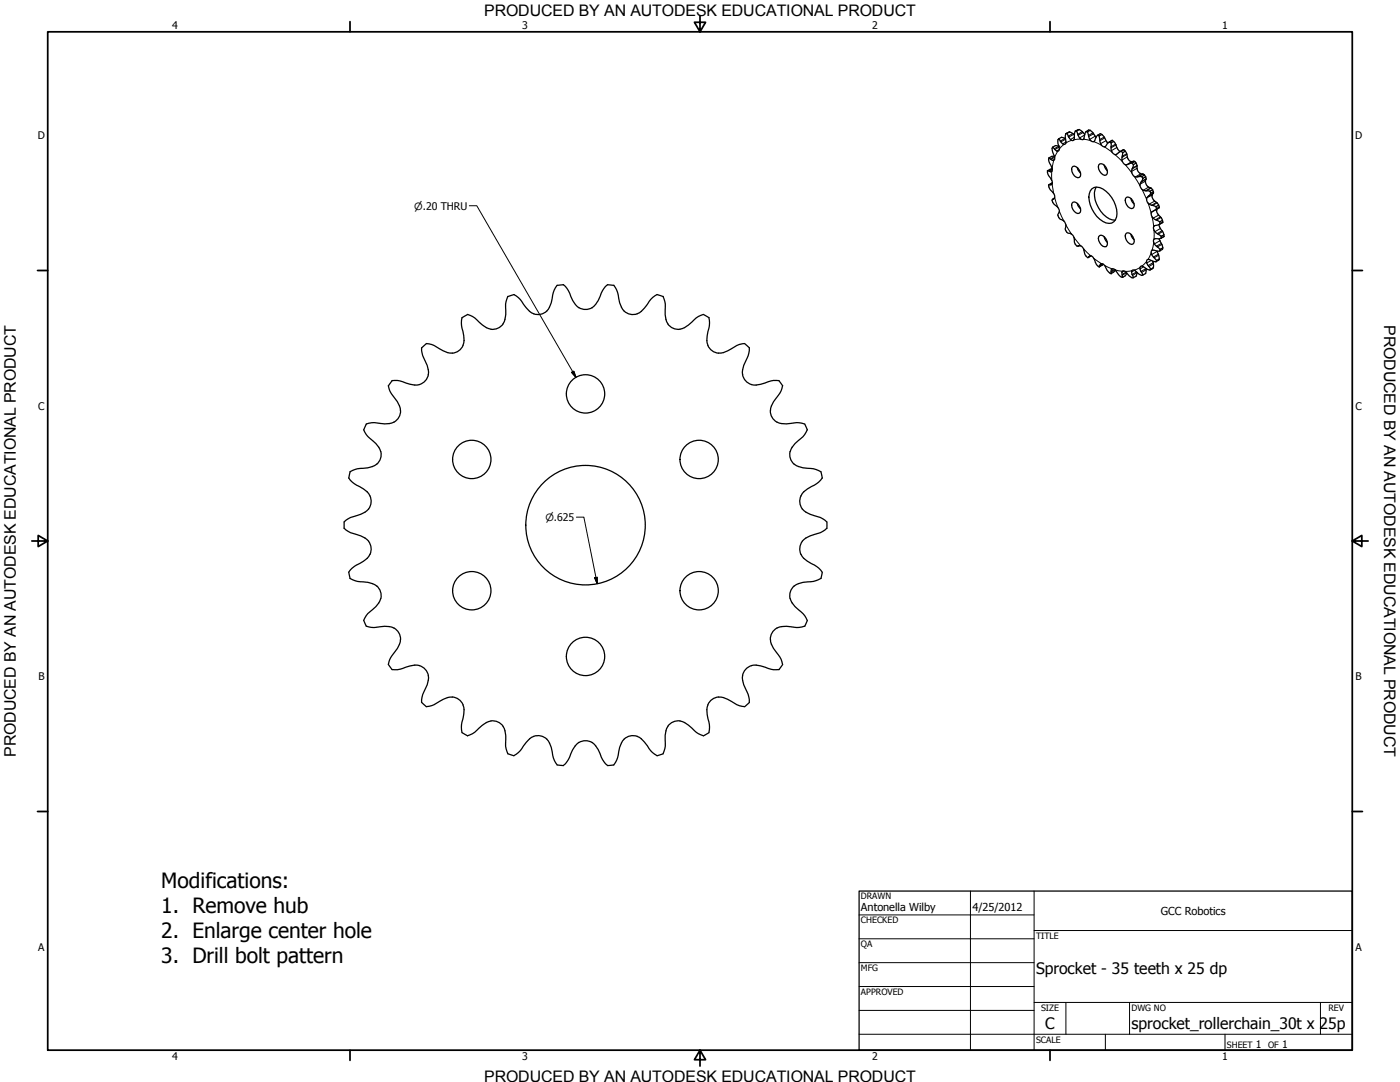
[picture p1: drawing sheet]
<svg xmlns="http://www.w3.org/2000/svg" width="559mm" height="432mm" viewBox="0 0 559 432" stroke-linecap="round" stroke-linejoin="round" font-family="sans-serif">
<!-- layer: Visible (ANSI) -->
<g fill="none" stroke="#000" stroke-width=".51">
<path d="M419.9 59.2l.9 3a1.07 1.07 0 0 1-.6 1.8l-1.5-.9 1-.7h1.1M422.3 55.8l.3 2.5a1.39 1.39 0 0 1-.4 2l-.8-.3-1.2-1.3 1.1-.6 1.3 .3M428.8 53.8l-1.9-1.2-1.5 .8v2.5a1.13 1.13 0 0 1-.8 1.8l-.8-.6-1.2-1.7 1.1-.6 1.6 .7M429.7 52.3l1.1-.6a3.5 3.5 0 0 1 2.1 2.5l-.4 1.4a1.67 1.67 0 0 1-2.2-1.6zM430.3 51.8a2.4 2.4 0 0 0-1.5 2.9 1.03 1.03 0 0 1-.7 1.4l-1.2-.9-1.1-2M434.5 51.9l-1 .6-.6 1.2M439.2 53.3a4.3 4.3 0 0 0-2.3 3 1.4 1.4 0 0 1-2.2-1.2l-.6-2.5 1-.6 1.1 1 1.3 1.7M439.6 57.9l1.3 .7M441.8 56.6l.4 .5M448.3 59.8h.3l-2.2 1.2a1.49 1.49 0 0 1-1.7 .7 1.49 1.49 0 0 1-1.1-1.6l-.1-3.1 1-.5 .5 .5a6.1 6.1 0 0 0 2.2 3.5M418.1 68.8l.2 .7a5.9 5.9 0 0 1 1.6 3.9l-1.4 .5M418.5 63.6l1.2 2.9a1.39 1.39 0 0 1-.2 2.1l-1.4-.4"/>
<path d="M418.7 74.6l.2 .6a5.7 5.7 0 0 1 2 3.6l-1 1.1M420 67.2l-.8 .4M420.1 72.9l-.1 .1M428.2 66.4a3 3 0 0 1 3 4l-.4 .4a2.92 2.92 0 0 1-2.6-4.4zM430 66.9l.2 .8 1.1 1.4M435.9 75.3a4.2 4.2 0 0 1 5.6 1 10.7 10.7 0 0 1 3.8 11.3 3.2 3.2 0 0 1-5.1 .8 11.8 11.8 0 0 1-5.4-11.1l.4-1.1zM437.5 74.7a10.1 10.1 0 0 0 2.9 10.9 6.5 6.5 0 0 0 4.7 2.3M438.5 65.8l.5-.4a2.95 2.95 0 0 1 2.5 4.4 3.1 3.1 0 0 1-3-4zM440.7 65.8l1.3 2.3M449.6 78.7a2.92 2.92 0 0 1 2.6 4.4 2.92 2.92 0 0 1-2.6-4.4zM451.4 79.2l.7 1.6 .6 .6M452.4 65.7l1.1-.6 .2 .5a3.5 3.5 0 0 0 2 3.9l1.1 .3-1.1 .7-.6-.1a2.33 2.33 0 0 1-2.9-.4 2.33 2.33 0 0 1-.1-2.9z"/>
<path d="M452.4 64.3l.5 .2-1 .6-1.2 .2a1.73 1.73 0 0 1-2 .3 1.73 1.73 0 0 1-.9-1.7l.3-2.9 1-.7 .4 .5a5.4 5.4 0 0 0 1.8 3.7h.9M456.2 71.2l1.1-.7 .2 .5a3.1 3.1 0 0 0 2.2 4.3l.4 .5a3.6 3.6 0 0 1-4.9-1.2v-1.5zM459.4 77.1l1-.6v.3a2.38 2.38 0 0 0 1.2 4l.9 1.1-1.1 .6-.6-.3a2.61 2.61 0 0 1-2.8-3.5zM420.2 80.7l.3 .5a5.3 5.3 0 0 1 2.3 3.1l-.5 1.7M422.6 86.8l.3 .4a3.1 3.1 0 0 1 2.3 4.4l.2 .4M425.8 92.7l.3 .3a2.79 2.79 0 0 1 2.7 3.5l.4 1M428.2 80.7a3 3 0 0 1 3 3.9l-.4 .5a2.92 2.92 0 0 1-2.6-4.4zM429.7 98.1l.3 .1a1.98 1.98 0 0 1 2.1 .3 1.98 1.98 0 0 1 .7 2l.7 1.7M430 81.2l.2 .8 1.1 1.4M438.5 94.4l.5-.4a2.95 2.95 0 0 1 2.5 4.4 3.1 3.1 0 0 1-3-4zM440.7 94.4l1.3 2.3M449.6 93a2.96 2.96 0 0 1 3 4l-.4 .4a2.92 2.92 0 0 1-2.6-4.4z"/>
<path d="M451.4 93.5l.7 1.6 .6 .6M462.6 83l.1-.4-2 1.4a1.63 1.63 0 0 0-1.3 1.4 1.63 1.63 0 0 0 .8 1.7l2.7 1.4 1.1-.6-.3-.6a5.7 5.7 0 0 1-2-3.5l.1-.4M464 99.5a4.9 4.9 0 0 1-4.1 .3 2.04 2.04 0 0 0 .8 3.1l.9 1 1.1-.5-.9-3.2M464.1 88.8v-.2l-2.1 1.3a1.4 1.4 0 0 0-1.7 .8 1.4 1.4 0 0 0 .7 1.8l2.5 1.8 1.1-.6-2-4M464.6 94.4a6.5 6.5 0 0 1-4 1 2.94 2.94 0 0 0 1.9 3.6l.5 .5 1.1-.6-1.4-3.6M464.6 94.4h.1M202.7 118.3l-.4 1a8.5 8.5 0 0 0-.4 4.5 8.8 8.8 0 0 1-1.1 5.4M205.1 117.6l-2.4 .7M224.9 113.6l1.4 1.5 1.1 1.9a11.2 11.2 0 0 0 3.6 5.8M224.9 113.6l-1 .1a2.47 2.47 0 0 0-2.7 2l-.6 2a8.5 8.5 0 0 1-3.5 7.3 5.3 5.3 0 0 1-7-2.1l-2.5-3.4-2.5-2M242.5 113.6l-1.5 1.5-1 1.9a11.2 11.2 0 0 1-3.7 5.8M242.5 113.6l2.5 .3"/>
<path d="M245 113.9l1.1 1.8 .7 2a11.1 11.1 0 0 0 2.3 6.4M262.3 117.5l-1.8 1.2-1.4 1.6a8.3 8.3 0 0 1-6.2 5.2l-2-.3-1.8-1.1M262.3 117.6l2.4 .7M264.7 118.3l.3 1a8.5 8.5 0 0 1 .5 4.5 6.4 6.4 0 0 0 3.2 7.2l2 .4a9.2 9.2 0 0 0 6.4-3.8l1.7-1.3 1.9-.8M434.1 102.8a1.4 1.4 0 0 1 2.5 .3l1 2.5 .5 .5M438.7 106.6l.3-.7a.72 .72 0 0 1 1-.6l.9 .6 1 2 .9 1M440.4 105.5l-.4 .3M445.2 107.8l-1.7 1.4v-.2a.99 .99 0 0 1 .1-1.5 .99 .99 0 0 1 1.5 .2l2.4 2.9M449.7 108.9l-.6 1.1-1 .7-.2-1.2a.88 .88 0 0 1 0-1.2 .88 .88 0 0 1 1.2 0l1.6 1.7 1.2 .9M453.8 108.7l-.3 1.5-1.1 .6-.7-1.8 .3-1.2a3.1 3.1 0 0 1 2.5 1.5l1.2 .6M457.3 107.1v2.1l-1.1 .5-1-1.9a.99 .99 0 0 1-.2-1 .99 .99 0 0 1 .9-.6l1.4 .9a2.04 2.04 0 0 0 2.8 .1M462.5 103.8a2.56 2.56 0 0 1-3.3 0l-1.3-.2-.3 .8 .4 1.1 1.4 1.9 1-.6-.3-2.6"/>
<path d="M168.3 138.8l.2 2.1 .7 2a10.9 10.9 0 0 1 1.7 6.6M170.2 137.1a8.9 8.9 0 0 1 5.1 2 8.1 8.1 0 0 0 5.2 1.8M170.2 137.1l-1.9 1.7M186.6 125.5l1 .4a8.7 8.7 0 0 1 3.7 2.7 6.9 6.9 0 0 0 6.8 2.6l1.8-.9 .9-1.1M186.6 125.5l-2.2 1.2-.3 2.1 .3 2.2a8.3 8.3 0 0 1-.3 8l-1.6 1.4-2 .6M231.1 122.8a5.1 5.1 0 0 0 5.3 0M280.8 125.5a3.2 3.2 0 0 1 2.3 4.4l-.1 1.1a11.2 11.2 0 0 0-.4 6.8M282.5 137.8a5.1 5.1 0 0 0 4.3 3.2M297.2 137.1a8.9 8.9 0 0 0-5.2 2 8.1 8.1 0 0 1-5.2 1.8M297.3 137.1l1.8 1.7M299.1 138.8l-.2 2.1-.7 2a10.9 10.9 0 0 0-1.8 6.6M155 153.9a12.9 12.9 0 0 0 3.6 6.4 5.4 5.4 0 0 1 .6 6.2 5.4 5.4 0 0 1-5.7 2.7l-4.2-.5a3.4 3.4 0 0 0-4.1 2.8l1 1.9 1.4 1.5a8.6 8.6 0 0 1 4.5 6.7l-.5 2-1.2 1.7"/>
<path d="M171 149.5a5.3 5.3 0 0 1-7.3 3.9l-4.1-1.4-3.1-.1-1.5 2.1M296.4 149.5a5.3 5.3 0 0 0 7.3 3.9l4-1.4 3.2-.1M310.9 151.9l1.5 2.1M312.4 153.9a12.9 12.9 0 0 1-3.7 6.4l-.8 1.7-.4 1.9M307.5 163.9a5.3 5.3 0 0 0 6.3 5.3l4.3-.5a3.4 3.4 0 0 1 4.1 2.8l-.4 1a8.3 8.3 0 0 1-3.2 3.3 8.4 8.4 0 0 0-3.2 4.4M150.4 185.2a13.1 13.1 0 0 1-7.7 1.9 3.4 3.4 0 0 0-3.5 3.7l1.4 1.6 1.7 1.2a7.9 7.9 0 0 1 5.8 5.6 5.3 5.3 0 0 1-4.1 6l-4 1.3-2.6 1.8M315.4 180.2a5.1 5.1 0 0 0 1.6 5.1M317 185.2a13.1 13.1 0 0 0 7.7 1.9 3.4 3.4 0 0 1 3.5 3.7l-1.4 1.6-1.7 1.2a7.9 7.9 0 0 0-5.8 5.6 5.3 5.3 0 0 0 4 6l4.1 1.3 2.6 1.8M137.4 210.8l1.6 1.3 2 .8a12.2 12.2 0 0 1 6.1 3.1M137.4 208.3v2.5M147.1 216a5.1 5.1 0 0 1 .6 5.3M320.3 216a5.1 5.1 0 0 0-.6 5.3"/>
<path d="M330 210.8l-1.6 1.3-2.1 .8a12.2 12.2 0 0 0-6.1 3.1M330.1 208.3v2.6M139.2 228.4a3.3 3.3 0 0 0 3.5 3.6l1.1 .2a11 11 0 0 1 6.6 1.7M147.6 221.2a13.1 13.1 0 0 1-6.2 4.9l-2.2 2.2M150.4 233.8a5.3 5.3 0 0 1-.3 8.3l-1.4 1.2a8.5 8.5 0 0 0-3.5 4.3 3.3 3.3 0 0 0 4.1 2.8l1.1-.1a8.6 8.6 0 0 1 8 1.2 5.4 5.4 0 0 1 .2 7.3l-1.9 2.5a7.6 7.6 0 0 0-1.7 3.9M315.4 238.9a12.9 12.9 0 0 0 5.1 6l1.7 2.7M317 233.8a5.1 5.1 0 0 0-1.6 5.1M319.7 221.2a13.1 13.1 0 0 0 6.2 4.9l2.3 2.2M327.7 230.8l-1.9 .9-2.2 .5a11 11 0 0 0-6.6 1.7M328.2 228.4l-.5 2.5M307.5 255.2a13 13 0 0 0 3.8 7l1.1 3M321.2 249.9l-2.1 .5-2.1-.1a8.6 8.6 0 0 0-8 1.2l-1.2 1.7-.3 2"/>
<path d="M322.2 247.6l-1 2.3M155 265.2a3.3 3.3 0 0 0 4.6 1.9l1.1-.3a8.1 8.1 0 0 1 8-.6l1.5 1.5 .8 1.9M170.9 269.6a12.9 12.9 0 0 1-2.2 7.6l-.4 3.1M180.5 278.2a13.9 13.9 0 0 0-7.3 3 3.3 3.3 0 0 1-4.9-.9M180.5 278.1a5.3 5.3 0 0 1 4.6 7l-.9 4.1a3.3 3.3 0 0 0 2.4 4.4l1-.4a8.7 8.7 0 0 0 3.7-2.7 6.9 6.9 0 0 1 6.8-2.6l1.8 .9 .9 1.1M286.8 278.1a5.1 5.1 0 0 0-4.3 3.2M286.8 278.2a13.9 13.9 0 0 1 7.3 3l3.1 .8M296.4 269.6a12.9 12.9 0 0 0 2.2 7.6l.5 3.1M312.4 265.2a3.3 3.3 0 0 1-4.7 1.9l-1.1-.3a8.1 8.1 0 0 0-7.9-.6l-1.5 1.5-.8 1.9M200.8 289.9a13.2 13.2 0 0 1 1 7.9l.9 3M231 296.3a13.9 13.9 0 0 0-4.1 6.8l-2 2.4M231.1 296.3a5.1 5.1 0 0 1 5.3 0"/>
<path d="M249.1 295a13.5 13.5 0 0 0-2.6 7.4 4.4 4.4 0 0 1-2 2.9l-.5 .1a2.39 2.39 0 0 1-3-1.4l-1-1.9a11.2 11.2 0 0 0-3.7-5.8M249.1 295a5.3 5.3 0 0 1 8.1 1.2l2.5 3.4 2.6 2M280.7 293.6l-1-.4a8.7 8.7 0 0 1-3.6-2.7 6.9 6.9 0 0 0-6.8-2.6 5.4 5.4 0 0 0-3.8 5.6v1.8a9.2 9.2 0 0 1-.8 5.5M282.6 281.3a13.5 13.5 0 0 0 .5 7.9 3.3 3.3 0 0 1-2.3 4.5M299.1 280.4l-1.9 1.6M202.7 300.8l2.4 .8M205.1 301.6l1.8-1.2 1.4-1.6a8.3 8.3 0 0 1 6.1-5.2 5.4 5.4 0 0 1 5.6 4.7l.9 4.1a3.4 3.4 0 0 0 4 3.1M264.7 300.8l-2.4 .8"/>
<circle cx="233.7" cy="157.2" r="7.7"/>
<circle cx="188.3" cy="183.4" r="7.7"/>
<circle cx="279.1" cy="183.4" r="7.7"/>
<circle cx="233.7" cy="209.6" r="23.8"/>
<circle cx="188.3" cy="235.7" r="7.7"/>
<circle cx="279.1" cy="235.7" r="7.7"/>
<circle cx="233.7" cy="262" r="7.7"/>
</g>
<circle cx="422.6" cy="58.4" r=".25" fill="#000"/>
<!-- layer: Visible Narrow (ANSI) -->
<g fill="none" stroke="#000" stroke-width=".4">
<path d="M422.6 58.4l-1.8 1M422.7 58.7l-1.6 1M422.8 59.6l-1 .7M424.6 57.7l-1.8 1.7M425 55.2l-1.8 1.1M425.3 55.6l-1.9 1M425.4 56.7l-1.2 .7M427.7 56l-2.3 1M428.2 53.3l-1.8 1.1M428.6 53.6l-2 1.1M428.8 54.7l-1.5 1M431.4 55.5l-2.7 .3"/>
<path d="M432 52.5l-1.8 1.1M432.3 52.9l-2 1.1M432.5 55.6l2.9 .5M432.9 53.9l-2 1.2M436.2 53l-1.7 1M436.5 53.4l-2 1.1M436.6 56.5l3 1.4M437.1 54.4l-2.1 1.2M440.8 54.7l-1.8 1M440.9 58.6l3 2.1M440.9 55.1l-1.9 1.1M441.5 56.1l-2.2 1.2"/>
<path d="M445.3 57.5l-1.8 1M445.5 57.8l-2 1.2M445.8 58.9l-2.2 1.2M419.7 73.7h.1M419.8 68.4v3.5M419.9 68.3l-.4 .3M419.9 73.4l.7 3.8M420 73.3l-.9 .5M420.1 73.1l-1.2 .6M420.1 67.7l-1.3 .7M420.1 67.4l-1.5 .9M420.6 64l-.7 3.1"/>
<path d="M420.7 79.3l-.4 .2M420.8 79.2l-.6 .4M420.9 62.5l-1.7 .9M420.9 78.8l1.3 3.9M420.9 63.6l-.7 .4M422.2 60.3l-1.3 2.5-1.4 .8M445.1 61.7l2.9 2.8M445.8 61.5l-.3 .2M449.1 65.7l2.6 3.3M449.7 61.3l-1.8 1.1M449.8 61.7l-1.9 1.1M450 62.6l-2.2 1.3"/>
<path d="M451.7 64.5l-2.1 1.3M452.8 70.4l2.2 3.6M453.8 67.2l-2.1 1.2M453.8 66.3l-1.9 1.1M453.8 66l-1.7 1.1M455.4 69.3l-2.2 1.3M455.9 75.6l1.7 3.9M456.1 69.5l-2 1M456.2 69.5l-1.7 1M457.2 72.3l-2.2 1.2M457.4 71.6l-2 1.1M457.5 71.4l-1.8 1"/>
<path d="M458.5 74.7l-2.2 1.2M459.2 75l-1.9 1.1M459.4 75.1l-1.8 1M459.9 77.8l-2.2 1.2M460.2 77.2l-1.9 1.2M460.4 77.1l-1.8 1.1M422.8 84.3l1.8 3.9M425.4 89.8l2.3 3.6M428.7 94.8l2.7 3.3M430.4 98.1l-.2 .1M432.5 99.3l2.9 2.8M458.3 81.1l1.2 3.9"/>
<path d="M459.9 86.6l.6 3.8M460.5 96.8l-.6 3M460.6 91.9v3.5M460.7 84.1l-1 .5M460.9 80.3l-2.2 1.2M461.6 80.8l-1.9 1.1M461.8 81l-1.7 1M462.5 85.9l-2.3 1.2M463 96.1l-2.2 1.2M463.2 86.6l-1.9 1.1M463.2 91.2l-2.2 1.3M463.4 86.8l-1.8 1"/>
<path d="M463.5 97.2l-1.9 1M463.7 97.5l-1.7 1.1M463.8 92.1l-1.9 1.1M464.1 92.4l-1.8 1.1M435.2 102.1l-.7 .4M435.4 102.1l-.9 .5M436.6 103.1l3 2.1M439.5 105.2l-.2 .1M440.1 105.3l-1.1 .6M440.2 105.4l-1.2 .8M440.9 105.9l3 1.4M444.2 107.3l-.6 .3"/>
<path d="M444.9 107.5l-1.4 .8M448 108.3l-2.9-.6-1.6 .9M448.7 108.1l-.9 .5M449.5 108.6l-1.6 .9M449.6 108.8l-1.7 1.1M451.7 108.1l-2.6 .2M452.8 107.9l-1.1 .6M453.6 108.5l-1.7 1M453.8 108.8l-1.7 1.1M455 106.8l-2.2 1M456.4 106.5l-1.4 .8M457.4 107.2l-2 1.1"/>
<path d="M457.5 107.7l-1.8 1M457.6 104.4l-1.7 1.8M459.5 101l-1.2 2.5M459.5 103.9l-1.8 1.1M460.2 104.8l-1.9 1.2M460.4 105.3l-1.8 1.1M461.8 100.3l-2.1 1.3M462.3 101.5l-1.9 1.1M462.5 101.9l-1.8 1"/>
</g>
<g fill="none" stroke="#000" stroke-width=".51">
<path d="M420.2 58.7l-.3 .5M422.6 55.4l-.3 .4M425.8 53.2l-.4 .2M426.9 52.6l-.4 .2M429.2 52.3h.5M430.8 51.7l-.5 .1M433.5 52.5l.6 .1M434.5 51.9l.6 .1M438.1 54l.6 .2 .4 2.6 .5 1.1M439.2 53.3l.6 .4M439.8 53.7l1 1 1 1.9M439.8 53.7l-1.1 .5"/>
<path d="M443.5 57a1.17 1.17 0 0 0-1.8 .8l-.8 .8M443.9 56l.6 .5M443.9 56l-1.1 .6M443.9 56l-1.2 .8M448.3 59.8l-1.5 .8M448.6 59.8l.5 .5M418.5 73.9l.2 .7M418.7 63.1l-.2 .5M419.2 67.6l-1.1 .6v.6M419.9 79.9l.3 .8M420 73l-1.4 .7M420.8 79.1l-.7 .5"/>
<path d="M447.5 60.4l.6 .6M451.9 65.1l.5 .6M452.4 64.3l-1.7 1M452.9 64.5l.6 .6M455.7 70.5l.5 .7M456.8 69.8l.5 .7M459 76.3l.4 .8M460.1 75.8l.3 .7M422.3 86l.3 .8M425.4 92l.4 .7M429.2 97.5l.5 .6M430.4 98.1l-.2 .1"/>
<path d="M461.4 82.5l.2 .7M462.5 81.9l.2 .7M462.6 83l-1.7 .9M462.9 88.5l.1 .8M463 99.5l-.1 .6M464 87.9l.1 .7M464.1 88.8l-1.4 .8M464.1 98.9l-.1 .6M464.6 93.7v.7l-1.1 .6v-.7M433.5 102.2l.6 .6M435.5 102.1l-1.2 .7M438.1 106.1l.6 .5"/>
<path d="M440 105.8l-1.2 .7M442.8 108.9l.7 .3M447.5 110.6l.6 .1M452.4 110.8l-.5 .1M456.2 109.7l-.5 .2M459.4 107.4l-.4 .4M460.4 106.8l-.3 .4M461.6 103.9l-.2 .6M462.7 103.4l-.2 .4"/>
</g>
<circle cx="430.3" cy="98.2" r=".19" fill="#000"/>
<!-- layer: Border (ANSI) -->
<g fill="none" stroke="#000" stroke-width=".7">
<path d="M19 12.7h520.8v406.4h-520.8zM139.7 8.6v4.1M279.4 6.3v6.4l-2.2-3.8h4.4l-2.2 3.8M419.1 8.6v4.1M15 107.9h4M539.8 107.9h4M12.7 215.9h6.3l-3.8-2.2v4.4l3.8-2.2M539.8 215.9l3.8 2.2v-4.4l-3.8 2.2h6.3M15 323.8h4M539.8 323.8h4M139.7 419.1v4.1M279.4 419.1l2.2 3.8h-4.4l2.2-3.8v6.3"/>
<path d="M419.1 419.1v4.1"/>
</g>
<!-- layer: Title (ANSI) -->
<g fill="none" stroke="#000" stroke-width=".4">
<path d="M387.3 355.6v63.5M412.7 355.6v63.5M342.9 365.1h69.8M342.9 374.6h69.8M412.7 371.3h127.1M342.9 384.2h69.8M342.9 393.7h69.8M342.9 412.7h196.9M342.9 403.2h69.8M412.7 400h127.1M425.4 400v12.7M441.2 412.7v6.4"/>
<path d="M450.8 400v12.7M488.9 412.7v6.4M527 400v12.7"/>
</g>
<path d="M342.9 355.6h196.9v63.5h-196.9z" fill="none" stroke="#000" stroke-width=".51"/>
<!-- layer: Dimension (ANSI) -->
<path d="M230.1 206.4h2.9l5.4 26.5M237.4 230.6l1-.2v2.5z" fill="none" stroke="#000" stroke-width=".4"/>
<path d="M237.4 230.6l1 2.3zM237.4 230.6l1-.2v2.5z" fill="#000" stroke="#000" stroke-width=".4"/>
<!-- layer: Symbol (ANSI) -->
<path d="M187.3 82.1h3l39.6 68.5M228.2 148.6l.8-.5 .9 2.5z" fill="none" stroke="#000" stroke-width=".4"/>
<path d="M228.2 148.6l1.7 2zM228.2 148.6l.8-.5 .9 2.5z" fill="#000" stroke="#000" stroke-width=".4"/>
<g font-size="8.4">
<text x="64.4" y="354.2">Modifications:</text>
<text x="64.4" y="364.2">1. Remove hub</text>
<text x="64.4" y="374.3">2. Enlarge center hole</text>
<text x="64.4" y="384.3">3. Drill bolt pattern</text>
</g>
<g font-size="6.4">
<text x="552.4" y="129.8" transform="rotate(90 552.4 129.8)">PRODUCED BY AN AUTODESK EDUCATIONAL PRODUCT</text>
<text x="6.3" y="302" transform="rotate(-90 6.3 302)">PRODUCED BY AN AUTODESK EDUCATIONAL PRODUCT</text>
</g>
<g font-size="6.3">
<text x="193.3" y="6.3">PRODUCED BY AN AUTODESK EDUCATIONAL PRODUCT</text>
<text x="413.5" y="388.6">Sprocket - 35 teeth x 25 dp</text>
<text x="417.2" y="410.6">C</text>
<text x="451.6" y="410.7">sprocket_rollerchain_30t x 25p</text>
<text x="193.3" y="431.8">PRODUCED BY AN AUTODESK EDUCATIONAL PRODUCT</text>
</g>
<g font-size="4.4">
<text x="343.7" y="363.5">Antonella Wilby</text>
<text x="388.1" y="363.7">4/25/2012</text>
<text x="463.4" y="365.1">GCC Robotics</text>
</g>
<g font-size="4.2">
<text x="68.7" y="11.7">4</text>
<text x="208.4" y="11.7">3</text>
<text x="348.1" y="11.7">2</text>
<text x="487.8" y="11.7">1</text>
<text x="15.1" y="55.5">D</text>
<text x="540.9" y="55.5">D</text>
<text x="15.2" y="163.4">C</text>
<text x="541" y="163.4">C</text>
<text x="15.3" y="271.4">B</text>
<text x="541.1" y="271.4">B</text>
<text x="15.2" y="379.3">A</text>
<text x="541" y="379.3">A</text>
<text x="501.3" y="418.3">1</text>
<text x="511.8" y="418.3">1</text>
<text x="68.7" y="423.2">4</text>
<text x="208.4" y="423.2">3</text>
<text x="348.1" y="423.2">2</text>
<text x="487.8" y="423.2">1</text>
</g>
<g font-size="4">
<text x="165.4" y="83.6">⌀.20 THRU</text>
<text x="217.7" y="207.8">⌀.625</text>
</g>
<g font-size="3.5">
<text x="343.7" y="358.9">DRAWN</text>
<text x="343.7" y="368.5">CHECKED</text>
<text x="413.5" y="374.6">TITLE</text>
<text x="343.7" y="378">QA</text>
<text x="343.7" y="387.5">MFG</text>
<text x="343.7" y="397.1">APPROVED</text>
<text x="415.5" y="403.4">SIZE</text>
<text x="451.6" y="403.4">DWG NO</text>
<text x="530.3" y="403.4">REV</text>
<text x="413.5" y="416.1">SCALE</text>
<text x="489.7" y="418.3">SHEET</text>
<text x="506.2" y="418.3">OF</text>
</g>
</svg>
